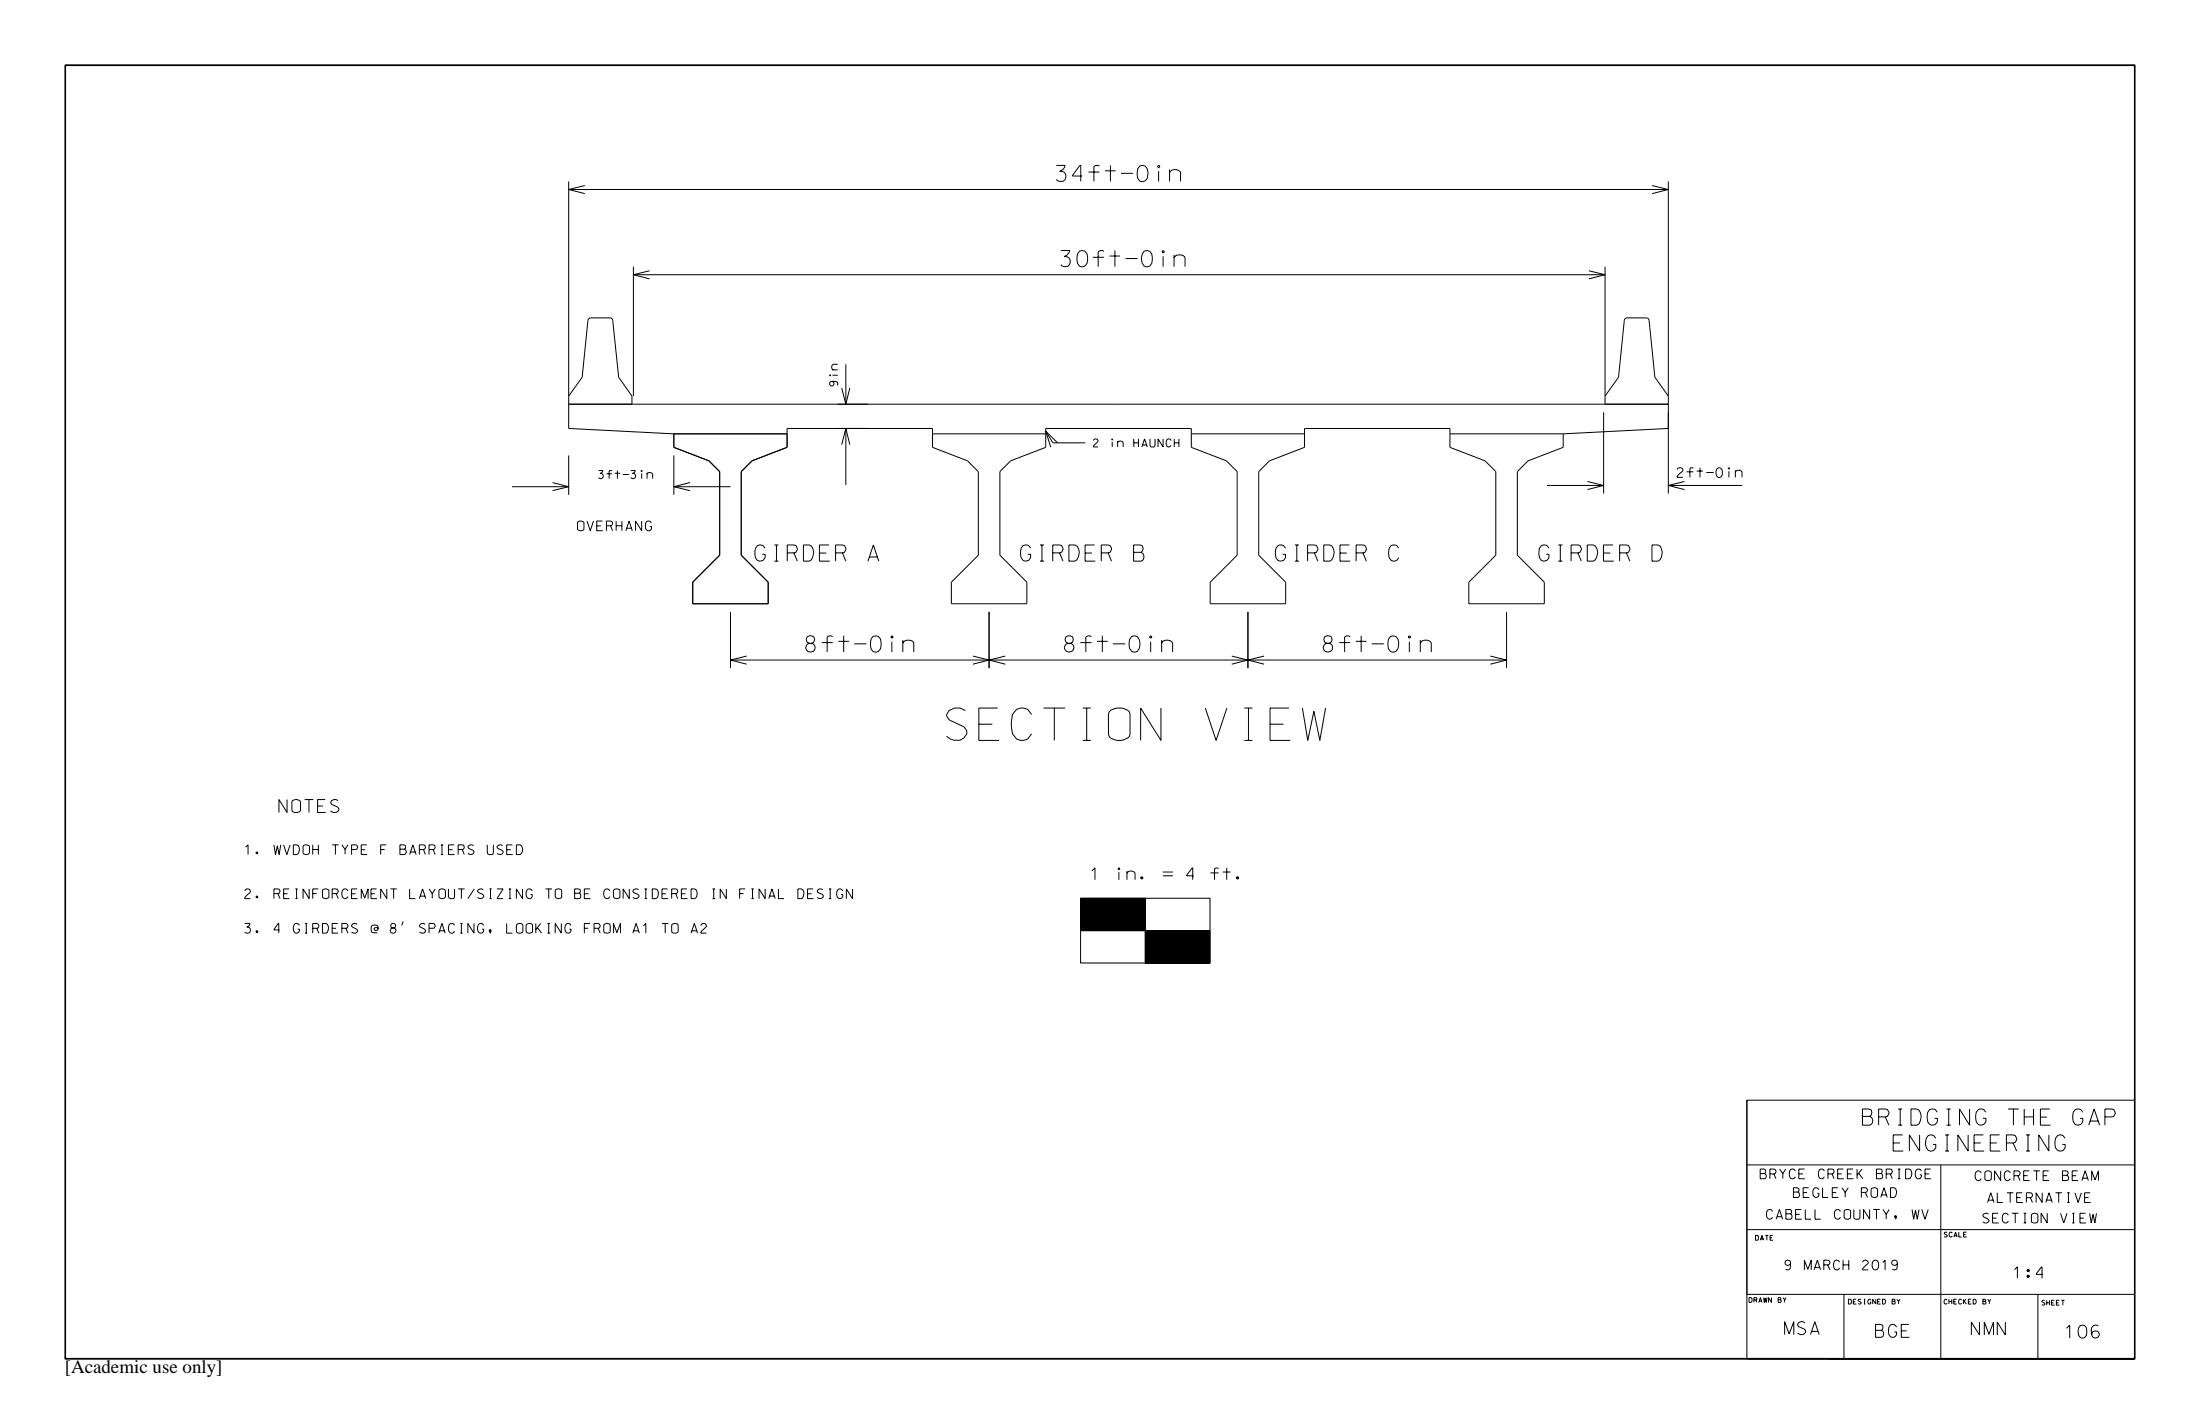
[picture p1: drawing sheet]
<svg xmlns="http://www.w3.org/2000/svg" width="432mm" height="279mm" viewBox="0 0 432 279" stroke-linecap="round" stroke-linejoin="round" font-family="sans-serif">
<path d="M12.8 266.3v.3h406.2v-253.8h-406.2v253.8" fill="none" stroke="#000" stroke-width=".25"/>
<g fill="none" stroke="#000" stroke-width=".2">
<path d="M12.8 12.7h406.2v254h-406.2zM111.6 35.6v48.5l20.7 1M111.6 37.2h215.8M114.8 36.4l-3.2 .8 3.2 .8M324.3 36.4l3.1 .8-3.1 .8M327.4 35.6v61.2M124.3 52.3v25.4M124.3 53.9h190.7M127.5 53.1l-3.2 .8 3.2 .8M311.9 53.1l3.1 .8-3.1 .8M315 52.3v27M111.6 79.3h215.8"/>
<path d="M111.6 77.7l2.7-3.7 1.2-11.4 .4-.2h3.8h.3l.3 .5 1.1 11.1 2.6 3.7v1.6M165.2 76.1l.8 3.2 .8-3.2M166 71.5v7.8M315 77.7l2.7-3.7 1.1-11.1 .3-.5h.2h3.8l.5 .2 1.2 11.4 2.6 3.7M100.5 95.5h11.1M108.4 94.7l3.2 .8-3.2 .8M111.6 89.4v7.7M132.3 95.5h11.1M132.3 85.1v2.7l6.8 2.6 2.2 2.1v16.4l-5.3 5.3v4.3h14.8v-4.3l-5.3-5.3v-16.4l2.1-2.1 6.9-2.6v-3.7h28.5v3.7l6.9 2.6 2.1 2.1v16.4l-5.3 5.3v4.3h14.8v-4.3l-5.2-5.3v-16.4l2.1-2.1 6.8-2.6v-3.7h28.6v3.7l6.9 2.6 2.1 2.1v16.4l-5.3 5.3v4.3h14.8v-4.3l-5.2-5.3v-16.4l2.1-2.1 6.8-2.6v-3.7h28.6v3.7l6.9 2.6 2.1 2.1v16.4l-5.3 5.3v4.3h14.8v-4.3l-5.3-5.3v-16.4l2.1-2.1 6.9-2.6v-2.7M132.3 85.1h22.2M132.3 89.4v7.7M135.4 94.7l-3.1 .8 3.1 .8"/>
<path d="M165.2 87.2l.8-3.1 .8 3.1M166 84.1v11.1M183 85.1h22.2M205.2 84.6l1.5 2.3h6.3M207.6 86.9l-2.4-2.3 1 3.1M233.8 85.1h22.2M284.6 85.1h22.2M303.6 95.2h11.1M311.6 94.5l3.1 .7-3.1 .9M314.7 80.9v15.9M327.4 95.2h14.5M327.4 84.1l-20.6 1"/>
<path d="M330.6 94.5l-3.2 .7 3.2 .9M143.4 120.1v11M143.4 129.5h152.3M146.5 128.7l-3.1 .8 3.1 .8M191 128.7l3.1 .8-3.1 .8M194.1 120.1v11M197.3 128.7l-3.2 .8 3.2 .8M241.8 128.7l3.1 .8-3.1 .8M244.9 120.1v11M248.1 128.7l-3.2 .8 3.2 .8M292.5 128.7l3.2 .8-3.2 .8M295.7 120.1v11"/>
<path d="M212.1 176.2h25.4v12.7h-25.4zM212.1 177.1l.8-.9 6.4 6.4 5.5-5.4M212.1 176.5l6.1 6.1 6.4-6.4 .2 .3M212.1 177.4l5.2 5.2 6.5-6.4 1 1.1-5.3 5.3-6.4-6.4-1 1 5.4 5.4M212.1 178.9l3.7 3.7-3.7-3.7 2.6-2.7 6.4 6.4 3.7-3.7-2.7-2.7-6.3 6.4M212.1 179.2l3-3 6.4 6.4 3.3-3.3-3-3.1-6.5 6.4M212.1 179.6l3.3-3.4 6.4 6.4M212.1 179.3l3.3 3.3-3.3-3.2 3.1-3.2 6.4 6.4M212.1 179.2l2.9-3 6.4 6.4 3.4-3.4M212.1 179l2.7-2.8 6.4 6.4M212.1 178.5l2.3-2.3 6.4 6.4M212.1 178.5l2.2-2.3 6.4 6.4"/>
<path d="M212.1 178.4l2.1-2.2 6.4 6.4M212.1 177.1l.8-.9 6.4 6.4M212.1 176.7l.4-.5 6.4 6.4M212.1 176.5l.2-.3 6.4 6.4M212.1 176.2l6.4 6.4M212.1 176.3l6.3 6.3M212.1 176.7l5.9 5.9M212.1 177l5.6 5.6M212.1 177.4l5.1 5.2M212.1 177.6l5 5M212.1 177.9l4.7 4.7M212.1 177.9l4.6 4.7"/>
<path d="M212.1 178l4.6 4.6M212.1 178.1l4.5 4.5M212.1 178.2l4.4 4.4M212.1 178.4l4.2 4.2M212.1 178.5l4.2 4.1M212.1 178.5l4.1 4.1M212.1 178.6l4 4M212.1 178.8l3.8 3.8M212.1 179l3.6 3.6M212.1 179.1l3.5 3.5M212.1 179.2l3.4 3.4M212.1 179.2l3.3 3.4"/>
<path d="M212.1 179.3l3.3 3.3M212.1 179.4l3.2 3.2M212.1 179.5l3.1 3.1M212.1 179.6l3 3M212.1 179.7l2.8 2.9M212.1 179.9l2.7 2.7M212.1 180l2.6 2.6M212.1 176.2v.1M212.2 176.2l-.1 .2 6.3 6.2 6.3-6.4M212.2 176.2l-.1 .1M212.2 176.2l6.3 6.4M212.4 176.2l-.3 .4"/>
<path d="M212.4 176.2l6.4 6.4M212.5 176.2l-.4 .5M212.8 176.2l-.7 .8 5.6 5.6 6.4-6.4 .7 .8-.8-.8M212.8 176.2l6.4 6.4 5.6-5.6M212.8 176.2l-.7 .8M212.9 176.2l-.8 .9M213 176.2l6.4 6.4 5.4-5.4M213.1 176.2l-1 1.1 5.3 5.3M213.2 176.2l-1.1 1.1 1-1.1 6.4 6.4 5.3-5.2M213.2 176.2l-1.1 1.2M213.2 176.2l6.4 6.4M213.3 176.2l-1.2 1.2"/>
<path d="M213.3 176.2l6.4 6.4 5.1-5.1M213.4 176.2l-1.3 1.3 5.1 5.1M213.5 176.2l6.4 6.4M213.6 176.2l6.4 6.4M213.7 176.2l-1.6 1.7M213.8 176.2l6.4 6.4M213.9 176.2l-1.8 1.8M214 176.2l6.4 6.4 4.4-4.4M214 176.2l-1.9 2 4.4 4.4 6.4-6.4M214.1 176.2l6.4 6.4M214.1 176.2l-2 2.1 4.4 4.3M214.1 176.2l6.3 6.4"/>
<path d="M214.2 176.2l6.4 6.4M214.2 176.2l-2.1 2.1 4.3 4.3 6.4-6.4 2 2.1M214.2 176.2l-2.1 2.2M214.3 176.2l-2.2 2.3M214.5 176.2l-2.4 2.4 4 4M214.5 176.2l6.3 6.4M214.6 176.2l-2.5 2.6M214.7 176.2l6.4 6.4M214.7 176.2l-2.6 2.7 3.8 3.7M214.7 176.2l-2.6 2.6M214.9 176.2l-2.8 2.9M214.9 176.2l6.4 6.4 3.5-3.4"/>
<path d="M215 176.2l-2.9 2.9 3.5 3.5M215 176.2l-2.9 3M215.1 176.2l-3 3.1M215.2 176.2l6.3 6.4 3.3-3.2M215.3 176.2l-3.2 3.2M215.3 176.2l6.4 6.4 3.1-3.1M215.3 176.2l-3.2 3.3 3.1 3.1M215.3 176.2l-3.2 3.3M215.4 176.2l-3.3 3.4M215.5 176.2l6.4 6.4 2.9-2.9M215.5 176.2l-3.4 3.5 2.9 2.9M215.6 176.2l6.4 6.4 2.8-2.8"/>
<path d="M215.6 176.2l-3.5 3.6 2.8 2.8M215.6 176.2l-3.5 3.6M215.7 176.2l6.3 6.4M215.7 176.2l-3.6 3.7 2.7 2.7M215.7 176.2l-3.6 3.6M215.7 176.2l6.4 6.4M215.7 176.2l-3.6 3.7M215.8 176.2l-3.7 3.7M215.8 176.2l6.4 6.4M215.9 176.2l-3.8 3.9M216 176.2l-3.9 4M216.1 176.2l6.4 6.4 2.3-2.2"/>
<path d="M216.3 176.2l-4.2 4.2M216.3 176.2l6.4 6.4 2.1-2.1M216.3 176.2l-4.2 4.3 2.1 2.1M216.4 176.2l6.3 6.4M216.4 176.2l-4.3 4.4M216.8 176.2l-4.7 4.8M217.1 176.2l-5 5.1 1.4 1.3 6.4-6.4M217.1 176.2l-5 5M217.1 176.2l6.4 6.4M217.1 176.2l-5 5.1M217.2 176.2l6.4 6.4 1.2-1.2M217.3 176.2l-5.2 5.2"/>
<path d="M217.4 176.2l6.4 6.4M217.5 176.2l6.3 6.4 1-.9M217.5 176.2l-5.4 5.4M217.5 176.2l-5.4 5.5M217.5 176.2l6.4 6.4M217.6 176.2l-5.5 5.5M217.7 176.2l6.3 6.4M217.8 176.2l-5.7 5.7M217.8 176.2l6.4 6.4 .6-.6-.6 .6M217.8 176.2l-5.7 5.8 .6 .6M217.8 176.2l-5.7 5.8M217.9 176.2l6.4 6.4"/>
<path d="M217.9 176.2l-5.8 5.9M218 176.2l6.4 6.4M218.1 176.2l-6 6M218.2 176.2l-6.1 6.2M218.2 176.2l6.4 6.4M218.3 176.2l-6.2 6.2M218.3 176.2l6.4 6.4 .1-.1M218.4 176.2l-6.3 6.4M218.4 176.2l12.8 12.7M218.5 176.2l6.3 6.4M218.5 176.2l-6.4 6.4M218.5 176.2l-6.3 6.4"/>
<path d="M218.6 176.2l6.2 6.3M218.6 176.2l6.2 6.3-.2 .1M218.6 176.2l-6.4 6.4M218.7 176.2l-6.4 6.4M218.7 176.2l6.1 6.2-.3 .2-6.4-6.4-6 6.1 .3 .3M218.8 176.2l6 6.1M218.8 176.2l-6.4 6.4-.3-.3M218.9 176.2l5.9 5.9-5.9-5.9-6.4 6.4-.4-.4M219.1 176.2l5.7 5.8M219.1 176.2l5.7 5.7M219.1 176.2l-6.4 6.4M219.2 176.2l5.6 5.7"/>
<path d="M219.2 176.2l-6.4 6.4M219.3 176.2l5.5 5.6M219.3 176.2l5.5 5.5M219.3 176.2l5.5 5.6-.9 .8 .9-.8M219.4 176.2l-6.4 6.4M219.5 176.2l5.3 5.4M219.5 176.2l-6.4 6.4-1-1M219.6 176.2l-6.3 6.4-1.2-1.1M219.8 176.2l-6.4 6.4-1.3-1.3M219.9 176.2l4.9 5M219.9 176.2l-6.4 6.4-1.4-1.4M220 176.2l4.8 4.9"/>
<path d="M220 176.2l-6.4 6.4-1.5-1.5 4.9-4.9 6.3 6.4 1.5-1.4M220.1 176.2l-6.4 6.4M220.3 176.2l-6.4 6.4-1.8-1.8M220.4 176.2l-6.4 6.4-1.9-1.9 4.4-4.5 6.4 6.4 1.9-1.9M220.5 176.2l4.3 4.4M220.5 176.2l-6.4 6.4M220.6 176.2l-6.4 6.4M220.6 176.2l4.2 4.2M220.6 176.2l4.2 4.3M220.8 176.2l-6.4 6.4-2.3-2.3 4.1-4.1 6.4 6.4 2.2-2.2M220.9 176.2l3.9 3.9M221.1 176.2l3.7 3.8-2.7 2.6"/>
<path d="M221.1 176.2l3.7 3.8-2.6 2.6M221.1 176.2l-6.4 6.4M221.2 176.2l3.6 3.6M221.2 176.2l3.6 3.7-2.7 2.7 2.7-2.7M221.2 176.2l-6.4 6.4M221.2 176.2l-6.3 6.4-2.8-2.8M221.3 176.2l3.5 3.6-2.9 2.8 2.9-2.9-3.5-3.5M221.3 176.2l3.5 3.6M221.3 176.2l-6.4 6.4M221.3 176.2l3.5 3.5M221.4 176.2l-6.4 6.4M221.4 176.2l-6.3 6.4"/>
<path d="M221.5 176.2l3.3 3.4M221.5 176.2l-6.4 6.4M221.7 176.2l-6.4 6.4M221.8 176.2l-6.4 6.4M221.9 176.2l-6.4 6.4M221.9 176.2l2.9 2.9M221.9 176.2l2.9 3M222 176.2l2.8 2.9M222 176.2l-6.4 6.4M222.1 176.2l-6.4 6.4M222.2 176.2l2.6 2.7-3.7 3.7 3.7-3.7zM222.3 176.2l-6.4 6.4"/>
<path d="M222.4 176.2l-6.4 6.4M222.4 176.2l2.4 2.4-4 4M222.4 176.2l2.4 2.5M222.5 176.2l2.3 2.4M222.5 176.2l2.3 2.4-4 4M222.5 176.2l-6.4 6.4M222.6 176.2l-6.4 6.4M222.6 176.2l2.2 2.2M222.6 176.2l2.2 2.3-4.2 4.1M222.6 176.2l-6.3 6.4M222.7 176.2l-6.4 6.4M222.7 176.2l-6.3 6.4"/>
<path d="M222.7 176.2l2.1 2.1M222.8 176.2l2 2M222.8 176.2l-6.3 6.4M222.9 176.2l1.9 2M222.9 176.2l1.9 1.9-4.5 4.5 4.5-4.5M223.1 176.2l1.7 1.8-4.7 4.6M223.1 176.2l1.7 1.8-4.6 4.6M223.1 176.2l-6.4 6.4M223.2 176.2l-6.4 6.4M223.2 176.2l1.6 1.6M223.2 176.2l1.6 1.7-4.7 4.7 4.7-4.7M223.3 176.2l1.5 1.6"/>
<path d="M223.3 176.2l-6.4 6.4-4.8-4.8 1.6-1.6 6.4 6.4M223.3 176.2l-6.3 6.4M223.3 176.2l1.5 1.5M223.4 176.2l-6.4 6.4M223.4 176.2l-6.3 6.4M223.5 176.2l1.3 1.4M223.5 176.2l-6.4 6.4M223.7 176.2l-6.4 6.4-5.2-5.2M223.8 176.2l-6.4 6.4M223.8 176.2l1 1M223.9 176.2l-6.4 6.4-5.4-5.4M223.9 176.2l-6.3 6.4"/>
<path d="M224 176.2l.8 .9M224 176.2l-6.4 6.4-5.5-5.5M224.2 176.2l.6 .6M224.2 176.2l-6.3 6.4-5.8-5.8 .6-.6 6.3 6.4M224.3 176.2l.5 .6M224.4 176.2l-6.5 6.4-5.8-5.9 .5-.5 6.4 6.4 5.8-5.8M224.4 176.2l.4 .4M224.4 176.2l.4 .5M224.5 176.2l.3 .4M224.5 176.2l.3 .4-6 6M224.5 176.2l-6.4 6.4-6-6M224.6 176.2l.2 .2"/>
<path d="M224.6 176.2l.2 .3-6.2 6.1M224.6 176.2l-6.3 6.4M224.7 176.2l.1 .2M224.8 176.2l-6.4 6.4M224.8 178l-1.8-1.8-6.4 6.4M224.8 177.3l-1.1-1.1 1.1 1.2M224.8 177.7l-5 4.9-6.4-6.4-1.3 1.4 5 5M224.8 176.6l-6 6M224.8 177l-5.7 5.6M224.8 177.1l-5.5 5.5M224.8 177.4l-5.2 5.2M224.8 178.5l-4.1 4.1"/>
<path d="M224.8 179l-3.6 3.6M224.8 179.4l-3.2 3.2M224.8 179.6l-3 3M224.8 177.5l-5.1 5.1M224.8 177.7l-4.9 4.9M224.8 178.2l-4.4 4.4M224.8 178.3l-4.4 4.3M224.8 179.2l-3-3 3 3M224.8 179.9l-3.7-3.7-6.4 6.4M224.8 176.7l-6 5.9M224.8 178.6l-4 4M224.8 179.1l-3.5 3.5"/>
<path d="M224.8 179.5l-3.1 3.1M224.8 176.8l-.5-.6-6.4 6.4M224.8 178.5l-2.3-2.3 2.3 2.3-4.1 4.1M224.8 177.6l-1.4-1.4 1.4 1.5M224.8 177.9l-1.7-1.7-6.4 6.4M224.8 179.5l-3.3-3.3 3.3 3.3M224.8 177.8l-4.8 4.8-6.4-6.4-1.5 1.6 4.9 4.8M224.8 177.2l-5.4 5.4M224.8 177.6l-5 5M224.8 177.9l-4.7 4.7M224.8 178.3l-4.3 4.3M224.8 178.7l-4 3.9"/>
<path d="M224.8 176.5l-.3-.3 .3 .3M224.8 176.4l-6.3 6.2M224.8 176.7l-5.9 5.9M224.8 176.2h-12.7v6.4M224.8 176.2v12.7M224.8 177.5l-1.2-1.3 1.2 1.3M224.8 178.7l-2.5-2.5 2.5 2.6-3.9 3.8M224.8 179.6l-3 3 3-3-3.4-3.4 3.4 3.5M224.8 178l-4.6 4.6M224.8 178.4l-4.2 4.2M224.8 179.2l-3.4 3.4M224.8 176.6l-.4-.4-6.3 6.4"/>
<path d="M224.8 177.1l-.9-.9 .9 1M224.8 178.4l-2.1-2.2 2.1 2.2-4.2 4.2M224.8 179.4l-3.2-3.2-6.4 6.4M224.8 176.4l-6.2 6.2M224.8 178.7l-3.9 3.9M224.8 179.5l-3.2 3.1M224.8 180l-2.7 2.6M224.8 176.5l-6.1 6.1M224.8 176.8l-5.8 5.8M224.8 176.7l-.5-.5 .5 .5-5.9 5.9M224.8 176.9l-.6-.7-6.4 6.4M224.8 177.4l-1.2-1.2-6.4 6.4"/>
<path d="M224.8 176.4l-.1-.2 .1 .2M224.8 179l-2.8-2.8 2.8 2.8-3.6 3.6M224.8 179.4l-3.1-3.2 3.1 3.2M224.8 177l-5.6 5.6M224.8 177.6l-5.1 5M237.6 171.3h1.6M239.2 170.4l-.4-.1-.4 .2v2.1M79.1 180.8l-.3 .8M212.1 182.6h25.4M212.1 180.9l4.6-4.7 6.4 6.4 1.7-1.7-4.7-4.7-6.4 6.4-1.6-1.6M212.1 182.4l6.1-6.2 6.3 6.4 .3-.2M212.1 181.8l.8 .8-.8-.7 5.6-5.7 6.4 6.4"/>
<path d="M212.1 181.8l5.5-5.6 6.4 6.4M212.1 181.4l5.1-5.2 6.4 6.4M212.1 181.2l4.9-5 6.4 6.4 1.4-1.3M212.1 181l4.8-4.8 6.4 6.4M212.1 181l4.7-4.8 6.4 6.4M212.1 180.8l4.6-4.6 6.4 6.4M212.1 180.6l4.4-4.4 6.3 6.4M212.1 180.2l3.9-4 6.4 6.4M212.1 180.1l2.6 2.5M212.1 180.1l2.5 2.5M212.1 180.2l2.4 2.4M212.1 180.4l2.2 2.2"/>
<path d="M212.1 180.4l2.1 2.2M212.1 180.5l2.1 2.1M212.1 180.6l2.1 2M212.1 180.6l2 2M212.1 180.7l1.9 1.9M212.1 180.8l1.8 1.8M212.1 180.9l1.7 1.7M212.1 181l1.6 1.6M212.1 181l1.5 1.6M212.1 181.2l1.4 1.4M212.1 181.3l1.3 1.3M212.1 181.5l1.1 1.1"/>
<path d="M212.1 181.5l1 1.1M212.1 181.6l1 1M212.1 181.7l.9 .9M212.1 181.8l.8 .8M212.1 181.9l.7 .7M212.1 182l.6 .6M212.1 182.1l.6 .5M212.1 182.1l.5 .5M212.1 182.2l.4 .4M212.1 182.3l.3 .3M212.1 182.4l.2 .2M212.1 182.5l.2 .1"/>
<path d="M212.1 182.5l.1 .1M212.1 182.6h.1M212.1 181.6l5.3-5.4-5.3 5.4M212.2 182.6l-.1-.1 .1 .1M212.2 182.6l-.1-.1 6.3-6.3 6.4 6.4M213.3 182.6l-1.2-1.2 1.2 1.2M213.3 182.6l6.4-6.4 5.1 5.1-1.3 1.3M214 182.6l-1.9-1.8 4.5-4.6 6.4 6.4M214.5 182.6l-2.4-2.3 4-4.1 6.4 6.4 2.3-2.3-4.1-4.1-6.4 6.4M214.5 182.6l6.4-6.4 3.9 4-2.4 2.4M214.6 182.6l-2.5-2.5 3.8-3.9 6.4 6.4M215.7 182.6l-3.6-3.6 2.8-2.8 6.4 6.4"/>
<path d="M215.8 182.6l6.4-6.4 2.6 2.6-3.8 3.8-6.4-6.4-2.5 2.6 3.8 3.8M216 182.6l-3.9-3.9 2.4-2.5 6.4 6.4M216.6 182.6l-4.5-4.5 1.8-1.9 6.4 6.4M216.7 182.6l-4.6-4.6 1.8-1.8 6.3 6.4M217 182.6l-4.9-4.9 1.4-1.5-1.4 1.5 4.9 4.9M217.2 182.6l-5.1-5.1 1.3-1.3 6.3 6.4M217.8 182.6l-5.7-5.7 .6-.7 6.4 6.4M218.2 182.6l-6.1-6.1 .3-.3 6.4 6.4M218.3 182.6l-6.2-6.2 .1-.2 6.4 6.4M219 182.6l5.8-5.7-5.7 5.7M221.8 182.6l-6.4-6.4-3.3 3.4 3 3M222.2 182.6l-6.3-6.4-3.8 3.8 2.6 2.6"/>
<path d="M224.8 180.1l-2.5 2.5 2.5-2.5M224.8 180.7l-2 1.9M224.8 180.8l-1.8 1.8M224.8 181.5l-1.1 1.1-6.4-6.4-5.2 5.3 1.1 1.1M224.8 182.4l-.2 .2 .2-.2M224.8 182.1l-.6 .5M224.8 180.5l-4.3-4.3 4.3 4.4M224.8 180.9l-4.6-4.7 4.6 4.7-1.7 1.7M224.8 181.2l-5-5 5 5.1M224.8 181.8l-5.5-5.6-6.4 6.4M224.8 180.8l-4.6-4.6-6.4 6.4M224.8 182.4l-6.1-6.2 6.1 6.2"/>
<path d="M224.8 181.5l-5.3-5.3 5.3 5.3M224.8 182.1l-5.8-5.9-6.4 6.4M224.8 182l-.7 .6M224.8 182.1l-.5 .5M224.8 180.5l-2.1 2.1M224.8 180.9l-1.7 1.7M224.8 181.6l-1 1M224.8 180.7l-1.9 1.9M224.8 181.4l-1.2 1.2M224.8 180.4l-4.1-4.2 4.1 4.2M224.8 180.7l-4.5-4.5 4.5 4.6M224.8 181.4l-5.2-5.2-6.4 6.4"/>
<path d="M224.8 180.6l-2 2-6.4-6.4-4.3 4.4M224.8 180.2l-2.4 2.4M224.8 181.1l-1.5 1.5M224.8 182.5l-.1 .1M224.8 182.6h-.1M224.8 181.9l-.8 .7M224.8 182.2l-.4 .4M224.8 181.5l-1.1 1.1M224.8 188l.9 .9M224.8 188.9l6.3-6.3 6.4 6.3M224.8 188.8l6.2-6.2 6.3 6.3 .2-.1M224.8 188.7l6.1-6.1 6.4 6.3"/>
<path d="M224.8 188.7l6.1-6.1 6.3 6.3M224.8 188.6l6-6 6.4 6.3M224.8 188.5l5.9-5.9 6.4 6.3M224.8 188.4l5.8-5.8 6.4 6.3M224.8 188.2l5.6-5.6 6.4 6.3M224.8 188.1l5.5-5.5 6.4 6.3M224.8 188l5.4-5.4 6.4 6.3 .9-.8-5.5-5.5-6.4 6.3M224.8 188l5.4-5.4 6.3 6.3M224.8 187.9l5.3-5.3 6.4 6.3M224.8 187.7l5.1-5.1 6.4 6.3M224.8 187.5l4.9-4.9 6.4 6.3 1.4-1.3M224.8 187.5l4.9-4.9 6.3 6.3"/>
<path d="M224.8 187.4l4.8-4.8 6.4 6.3M224.8 186.8l4.2-4.2 6.3 6.3 2.2-2.1M224.8 186.7l4.1-4.1 6.4 6.3 2.2-2.1-4.2-4.2 4.2 4.2M224.8 186.7l4-4.1 6.4 6.3M224.8 186.6l3.9-4 6.4 6.3 2.4-2.3M224.8 186.4l3.8-3.8 6.4 6.3 2.5-2.4M224.8 186.2l3.6-3.6 6.3 6.3 2.8-2.7M224.8 186l3.4-3.4 6.4 6.3 2.9-2.8M224.8 185.9l3.3-3.3 6.4 6.3M224.8 185.6l3-3 6.4 6.3 3.3-3.3M224.8 185.5l2.9-2.9 6.4 6.3 3.4-3.3M224.8 185.2l2.6-2.6 6.4 6.3 3.7-3.7"/>
<path d="M224.8 185.1l2.5-2.5 6.4 6.3M224.8 181l-4.8-4.8 4.8 4.8-1.6 1.6M224.8 181.4l-5.1-5.2 5.1 5.2-1.3 1.2M224.8 183.8l1.2-1.2 6.4 6.3M224.8 181.9l-5.7-5.7-6.3 6.4M224.8 183.1l.4-.5 6.4 6.3 5.9-5.8-.5-.5-6.4 6.3-5.8-5.8M224.8 182.9l.3-.3 6.4 6.3 6-5.9M224.8 182.8l.1-.2 6.4 6.3 6.2-6.1M224.8 182.6l6.3 6.3M224.8 184.2l1.5-1.6-1.5 1.5 4.8 4.8M224.8 184.2l4.7 4.7M224.8 184.4l4.6 4.5"/>
<path d="M224.8 184.7l4.2 4.2M224.8 184.9l4.1 4M224.8 185.1l3.9 3.8M224.8 185.1l3.8 3.8M224.8 185.2l3.7 3.7M224.8 185.3l3.7 3.6M224.8 185.5l3.4 3.4M224.8 185.6l3.3 3.3M224.8 185.7l3.3 3.2M224.8 185.7l3.2 3.2M224.8 185.9l3.1 3M224.8 186l2.9 2.9"/>
<path d="M224.8 186.1l2.8 2.8M224.8 186.2l2.8 2.7M224.8 186.2l2.7 2.7M224.8 186.3l2.6 2.6M224.8 186.4l2.6 2.5M224.8 186.5l2.4 2.4-2.4-2.4M224.8 186.7l2.3 2.2-2.3-2.2M224.8 186.7l2.2 2.2M224.8 186.8l2.1 2.1-2.1-2.1M224.8 186.9l2.1 2M224.8 187l4.4-4.4-4.4 4.4 1.9 1.9zM224.8 187.1l4.5-4.5-4.5 4.6 1.8 1.7z"/>
<path d="M224.8 187.2l1.7 1.7M224.8 187.3l4.7-4.7-4.7 4.7 1.6 1.6zM224.8 187.4l1.6 1.5M224.8 187.5l1.4 1.4M224.8 187.6l1.4 1.3M224.8 187.6l1.3 1.3M224.8 188l1 .9M224.8 188.1l.8 .8M224.8 188.4l.6 .5M224.8 188.5l.5 .4M224.8 188.5l.4 .4-.4-.3M224.8 188.6l.3 .3"/>
<path d="M224.8 188.7l.3 .2-.3-.2M224.8 188.7l.2 .2M224.8 188.8l.1 .1-.1-.1M224.8 188.9h.1M224.8 180.9l-1.8 1.7M224.8 181.9l-.7 .7 .7-.7M224.8 182.5l-.2 .1M224.8 182.6v.1M224.8 183.8l5.2 5.1M224.8 184.2l4.8 4.7M224.8 184.4l1.8-1.8-1.8 1.8 4.6 4.5M224.8 184.9l2.2-2.3-2.2 2.3 4.1 4"/>
<path d="M224.8 185.6l3.4 3.3M224.8 185.8l3.2 3.1M224.8 186.1l2.9 2.8M224.8 186.3l2.7 2.6M224.8 186.8l2.2 2.1M224.8 186.9l4.3-4.3-4.3 4.3 2.1 2M224.8 187.7l1.3 1.2M224.8 187.8l1.2 1.1M224.8 188.1l.9 .8M224.8 188.2l.8 .7M224.8 188.5l.4 .4M224.8 188.7l.3 .2"/>
<path d="M224.8 188.8l.2 .1M224.8 182.8l.2-.2-.2 .3M224.8 183l.4-.4-.4 .4M224.8 185.1l2.5-2.5-2.5 2.6M224.8 185.3l2.7-2.7-2.7 2.7M224.8 180.1l-3.9-3.9-6.4 6.4-2.4-2.4M224.8 180.7l-4.4-4.5-6.4 6.4M224.8 181l-1.6 1.6M224.8 182.3l-.4 .3M224.8 182l-5.8-5.8-6.3 6.4M224.8 182.2l-5.9-6-6.5 6.4M224.8 182.5l-6.3-6.3 6.3 6.4"/>
<path d="M224.8 181.6l-1 1 1-1-5.4-5.4 5.4 5.5M224.8 182.2l-.5 .4-6.4-6.4-5.8 5.9 .5 .5M224.8 181.5l-1.2 1.1M224.8 182l-.6 .6M224.8 181.3l-1.4 1.3M224.8 181.8l-.8 .8M224.8 180.1l-2.6 2.5M224.8 180.6l-2.1 2M224.8 180.1l-3.8-3.9-6.4 6.4M224.8 180.2l-4-4 4 4.1M224.8 180.4l-2.2 2.2M224.8 182.6h.1"/>
<path d="M224.9 182.6l6.3 6.3 6.3-6.2M224.9 182.6l-.1 .1M225 182.6l-.2 .2M225 182.6l6.4 6.3 6.1-6M225.1 182.6l-.3 .3M225.1 182.6l6.4 6.3M225.1 182.6l-.3 .4M225.2 182.6l-.4 .5M225.3 182.6l6.4 6.3M225.3 182.6l-.5 .5M225.4 182.6l-.6 .5M225.4 182.6l-.6 .6"/>
<path d="M225.4 182.6l6.4 6.3M225.4 182.6l-.6 .7 5.7 5.6 6.4-6.3 .6 .6-5.8 5.7-6.3-6.3M225.6 182.6l-.8 .8 5.6 5.5 6.3-6.3M225.6 182.6l-.8 .8M225.6 182.6l6.4 6.3M225.7 182.6l6.4 6.3 5.4-5.3M225.7 182.6l-.9 1M225.8 182.6l6.4 6.3 5.3-5.3-1-1M225.8 182.6l-1 1M225.8 182.6l6.4 6.3 5.3-5.2M225.8 182.6l-1 1.1 5.3 5.2 6.4-6.3M225.8 182.6l-1 1.1"/>
<path d="M225.9 182.6l-1.1 1.1M225.9 182.6l-1.1 1.2M225.9 182.6l6.4 6.3 5.2-5.1M226.1 182.6l6.3 6.3 5.1-5M226.1 182.6l-1.3 1.3 5.1 5M226.2 182.6l-1.4 1.4 4.9 4.9M226.2 182.6l6.4 6.3 4.9-4.9M226.3 182.6l6.4 6.3M226.4 182.6l6.4 6.3 4.7-4.6M226.4 182.6l-1.6 1.7 4.7 4.6M226.4 182.6l-1.6 1.6M226.5 182.6l-1.7 1.7 4.6 4.6-4.6-4.6"/>
<path d="M226.5 182.6l-1.7 1.7M226.5 182.6l6.4 6.3M226.6 182.6l6.4 6.3 4.5-4.4M226.6 182.6l-1.8 1.8 4.5 4.5M226.6 182.6l6.3 6.3M226.7 182.6l6.3 6.3M226.7 182.6l-1.9 1.9 4.4 4.4-4.4-4.4zM226.8 188.9l-2-2 4.4-4.3 6.3 6.3M226.8 182.6l6.4 6.3M226.8 182.6l-2 2 4.3 4.3-4.3-4.2zM226.9 182.6l6.4 6.3 4.2-4.2-2.2-2.1 2.2 2.2M226.9 182.6l-2.1 2.1 4.2 4.2"/>
<path d="M226.9 182.6l-2.1 2.1M226.9 182.6l6.4 6.3 4.2-4.1M227 182.6l-2.2 2.2 4.2 4.1-4.2-4.1M227 182.6l-2.2 2.2M227 182.6l6.4 6.3 4.1-4-2.3-2.3M227.1 182.6l6.4 6.3 4-3.9M227.2 182.6l-2.4 2.4 3.9 3.9-3.9-3.9zM227.2 182.6l6.4 6.3 3.9-3.8M227.4 182.6l6.4 6.3M227.5 182.6l-2.7 2.7M227.5 182.6l6.4 6.3M227.5 182.6l-2.7 2.8 2.8-2.8 6.4 6.3"/>
<path d="M227.7 182.6l-2.9 2.9M227.8 182.6l-3 3.1M227.9 182.6l-3.1 3.1M227.9 182.6l6.3 6.3 3.3-3.2M228 182.6l-3.2 3.2M228 182.6l6.4 6.3M228 182.6l-3.2 3.3M228.2 182.6l-3.4 3.4M228.3 182.6l-3.5 3.6M228.5 182.6l-3.7 3.7M228.5 182.6l6.4 6.3 2.6-2.6M228.5 182.6l-3.7 3.8"/>
<path d="M228.6 182.6l-3.8 3.8M228.7 182.6l6.4 6.3M228.7 182.6l-3.9 3.9M228.8 182.6l-4 4.1M229 182.6l-4.2 4.2M229 182.6l-4.2 4.3M229 182.6l6.4 6.3 2.1-2-4.3-4.3M229.1 182.6l6.4 6.3 2-1.9M229.3 182.6l6.4 6.3M229.4 182.6l6.4 6.3 1.7-1.6-4.6-4.7M229.4 182.6l-4.6 4.7 1.7 1.6M229.4 182.6l-4.6 4.6"/>
<path d="M229.4 182.6l6.4 6.3M229.5 182.6l6.4 6.3M229.6 182.6l-4.8 4.8M229.7 182.6l-4.9 4.9M229.8 182.6l-5 5.1M229.9 182.6l6.4 6.3 1.2-1.2M229.9 182.6l-5.1 5.1M230 182.6l-5.2 5.2M230 182.6l6.4 6.3M230 182.6l-5.2 5.3M230.2 182.6l-5.4 5.4M230.3 182.6l-5.5 5.6"/>
<path d="M230.4 182.6l6.3 6.3 .8-.7M230.4 182.6l-5.6 5.6M230.5 182.6l-5.7 5.7M230.5 182.6l6.4 6.3M230.5 182.6l-5.7 5.8M230.6 182.6l-5.8 5.9M230.6 182.6l6.4 6.3M230.7 182.6l-5.9 5.9M230.8 182.6l-6 6.1M231 182.6l-6.2 6.2M231 182.6l-6.2 6.3M231 182.6l6.4 6.3"/>
<path d="M231.1 182.6l-6.3 6.3M231.2 182.6l6.2 6.3M231.2 182.6l6.3 6.3M231.2 182.6l-6.4 6.3M231.3 182.6l6.2 6.2-.2 .1 .2-.1zM231.4 182.6l-6.4 6.3M231.5 182.6l-6.4 6.3M231.5 182.6l6 6M231.6 182.6l-6.4 6.3-.4-.3M231.6 182.6l-6.4 6.3M231.7 182.6l-6.4 6.3-.5-.4M231.7 182.6l5.8 5.8-.5 .5"/>
<path d="M231.7 182.6l5.8 5.9M231.7 182.6l5.8 5.7M231.7 182.6l5.8 5.8-.6 .5M231.7 182.6l-6.3 6.3M231.8 182.6l-6.3 6.3-.7-.6M231.8 182.6l-6.4 6.3-.6-.6M231.8 182.6l5.7 5.7-.7 .6M231.8 182.6l5.7 5.7M232 182.6l-6.4 6.3-.8-.7M232 182.6l5.5 5.5-.8 .8M232 182.6l5.5 5.6-.8 .7M232.1 182.6l5.4 5.4"/>
<path d="M232.1 182.6l5.4 5.4-1 .9M232.1 182.6l-6.4 6.3M232.2 182.6l5.3 5.3-1 1M232.2 182.6l5.3 5.4M232.2 182.6l-6.4 6.3M232.2 182.6l-6.4 6.3-1-1M232.2 182.6l5.3 5.3M232.2 182.6l5.3 5.3-1.1 1M232.3 182.6l-6.4 6.3-1.1-1.1M232.3 182.6l5.2 5.2-1.2 1.1M232.3 182.6l5.2 5.2M232.4 182.6l-6.3 6.3-1.3-1.2"/>
<path d="M232.4 182.6l5.1 5-1.3 1.3-6.4-6.3-5 5M232.4 182.6l5.1 5.1M232.6 182.6l4.9 4.9M232.6 182.6l4.9 4.9-1.5 1.4M232.6 182.6l-6.4 6.3M232.7 182.6l-6.4 6.3M232.7 182.6l4.8 4.8-1.5 1.5M232.7 182.6l4.8 4.9M232.7 182.6l-6.4 6.3-1.5-1.4M232.7 182.6l4.8 4.8M232.7 182.6l4.8 4.8-1.6 1.5M232.8 182.6l4.7 4.7-1.7 1.6"/>
<path d="M232.8 182.6l4.7 4.7M232.8 182.6l-6.4 6.3M232.9 182.6l4.6 4.6M232.9 182.6l-6.4 6.3M232.9 182.6l4.6 4.5M232.9 182.6l-6.3 6.3M233 182.6l-6.3 6.3-1.9-1.8 4.4-4.5 6.4 6.3 1.9-1.8M233 182.6l4.5 4.5M233 182.6l4.5 4.4M233.1 182.6l4.4 4.4M233.2 182.6l-6.4 6.3M233.2 182.6l4.3 4.3"/>
<path d="M233.4 182.6l-6.4 6.3M233.5 182.6l-6.3 6.3-2.4-2.3M233.5 188.9l-6.3-6.3-2.4 2.3 4 4M233.5 182.6l4 3.9M233.5 182.6l4 4M233.5 188.9l4-3.9-3.9 3.9M233.6 182.6l-6.4 6.3-2.4-2.3M233.6 182.6l-6.3 6.3-2.5-2.5M233.7 182.6l3.8 3.8-2.6 2.5-6.3-6.3-3.8 3.8M233.7 182.6l3.8 3.8M233.7 188.9l3.8-3.7-3.8 3.7M233.7 182.6l-6.4 6.3"/>
<path d="M233.8 182.6l3.7 3.7-2.7 2.6-6.4-6.3-3.6 3.6M233.8 182.6l3.7 3.7M233.8 182.6l-6.4 6.3M234 182.6l-6.4 6.3M234 182.6l3.5 3.5-2.8 2.8-6.4-6.3-3.5 3.5M234 182.6l3.5 3.6M234.1 182.6l3.4 3.4M234.1 182.6l-6.4 6.3M234.2 182.6l-6.4 6.3-3-3 3.3-3.3 6.4 6.3M234.2 182.6l3.3 3.3M234.2 182.6l3.3 3.2M234.2 182.6l-6.3 6.3"/>
<path d="M234.3 182.6l3.2 3.2-3.2 3.1-6.4-6.3-3.1 3.1M234.3 182.6l-6.4 6.3-3.1-3.1M234.3 182.6l3.2 3.2M234.5 182.6l3 3M234.6 182.6l2.9 2.9M234.7 182.6l-6.5 6.3-3.4-3.4 2.8-2.9 6.4 6.3M234.7 182.6l2.8 2.8M234.8 182.6l2.7 2.7M234.8 182.6l-6.4 6.3-3.6-3.6M234.9 182.6l2.6 2.6M234.9 182.6l-6.3 6.3-3.8-3.7M234.9 182.6l2.6 2.5-2.5-2.5-6.3 6.3"/>
<path d="M235.2 182.6l-6.4 6.3M235.2 182.6l2.3 2.3M235.4 182.6l-6.4 6.3M235.5 182.6l-6.3 6.3-4.4-4.3 1.9-2 6.4 6.3 4.4-4.3M235.5 182.6l2 1.9M235.5 182.6l2 2M235.6 182.6l-6.4 6.3M235.7 182.6l-6.4 6.3M235.7 182.6l1.8 1.8M235.9 182.6l1.6 1.7M236 182.6l1.5 1.5M236.1 182.6l1.4 1.4"/>
<path d="M236.1 182.6l-6.4 6.3M236.2 182.6l-6.4 6.3-5-5 1.3-1.3 6.4 6.3M236.2 182.6l1.3 1.3M236.3 182.6l1.2 1.2M236.3 182.6l-6.4 6.3-5.1-5.1M236.4 182.6l1.1 1.2M236.5 182.6l1 1.1M236.6 182.6l-6.4 6.3-5.4-5.4 .9-.9M236.6 182.6l.9 .9M236.7 182.6l-6.4 6.3-5.5-5.5 .8-.8 6.4 6.3M236.7 182.6l.8 .8-5.5 5.5M236.7 182.6l.8 .8"/>
<path d="M236.7 182.6l.8 .7M236.7 182.6l.8 .8-5.6 5.5M236.8 182.6l-6.4 6.3-5.6-5.6 .7-.7 6.4 6.3M236.8 182.6l.7 .7-5.7 5.6M236.8 182.6l.7 .7M237 182.6l.5 .5M237.1 182.6l-6.4 6.3-5.9-5.8M237.1 182.6l.4 .4-.4-.4M237.1 182.6l.4 .4M237.2 182.6l-6.4 6.3-6-5.9M237.2 182.6l.3 .3M237.5 188.9h.1"/>
<path d="M237.5 184l-1.5-1.4-6.3 6.3-4.9-4.8 1.5-1.5 6.3 6.3 4.9-4.8M237.5 187l-2 1.9M237.5 187.5l-1.5 1.4M237.5 183.7l-1.1-1.1-6.4 6.3-5.2-5.2M237.5 186.6l-2.3 2.3M237.5 187.2l-1.8 1.7M237.5 187.7l-1.3 1.2M237.5 187.9l-1.1 1M237.5 182.8l-.2-.2-6.4 6.3-6.1-6.1M237.5 188.6l-.4 .3M237.5 186.3l-3.7-3.7-6.4 6.3M237.5 187.6l-5-5-6.4 6.3"/>
<path d="M237.5 188.6l-6-6 6 6.1-.3 .2M237.5 183.5l-5.5 5.4M237.5 184l-5 4.9M237.5 184.2l-4.8 4.7M237.5 184.5l-4.5 4.4M237.5 184.7l-4.3 4.2M237.5 185.6l-3-3-6.4 6.3M237.5 186.7l-4.1-4.1-6.4 6.3M237.5 183.3l-5.7 5.6M237.5 183.8l-5.2 5.1M237.5 184.3l-4.6 4.6M237.5 185.9l-3 3"/>
<path d="M237.5 188.2l-5.6-5.6-6.4 6.3-.7-.7M237.5 186.6l-4-4 4 4.1M237.5 182.7l-6.3 6.2M237.5 182.8l-6.1 6.1M237.5 183l-6 5.9M237.5 183.3l-5.6 5.6M237.5 183.6l-5.4 5.3M237.5 183.9l-5.1 5M237.5 185.1l-3.9 3.8M237.5 185.3l-3.7 3.6M237.5 185.8l-3.1 3.1M237.5 186l-3 2.9"/>
<path d="M237.5 188.3l-.7 .6M237.5 188.6l-.3 .3M237.5 182.7l-.2-.1 .2 .2M237.5 184.2l-1.6-1.6-6.4 6.3M237.5 184.7l-2.1-2.1-6.3 6.3M237.5 185.1l-2.4-2.5-6.5 6.3M237.5 185.2l-2.6-2.6-6.4 6.3M237.5 186.2l-2.8 2.7M237.5 186.5l-2.4 2.4M237.5 186.7l-2.3 2.2M237.5 187l-1.9 1.9M237.5 188l-1 .9"/>
<path d="M237.5 184.3l-1.7-1.7-6.3 6.3M237.5 185l-2.4-2.4-6.4 6.3-3.9-3.8M237.5 185.5l-2.9-2.9-6.4 6.3M237.5 183.4l-5.5 5.5M237.5 184.8l-4.1 4.1M237.5 185.6l-3.4 3.3M237.5 187.1l-1.8 1.8M237.5 187.3l-1.7 1.6M237.5 184.6l-2-2 2 2M237.5 185.7l-3.1-3.1-6.4 6.3M237.5 186.2l-3.6-3.6-6.4 6.3M237.5 184.1l-4.8 4.8"/>
<path d="M237.5 185.3l-3.6 3.6M237.5 185.4l-3.6 3.5M237.5 185.9l-3.1 3M237.5 182.9l-.3-.3-6.3 6.3-6.1-6M237.5 188.7l-.3 .2M237.5 182.7l-6.4 6.2-6.3-6.2M237.5 183.6l-1-1-6.3 6.3-5.4-5.3M237.5 188.2l-.8 .7M237.5 188.3l-.6 .6M237.5 188.8l-6.3-6.2-6.3 6.3M237.5 188.5l-5.9-5.9 5.9 5.9-.5 .4M237.5 182.6v6.3h-12.7"/>
<path d="M237.5 186.8l-4.2-4.2-6.4 6.3M237.5 183.7l-5.3 5.2M237.5 186.5l-2.5 2.4M237.5 187.6l-1.4 1.3M237.5 183.1l-.5-.5-6.4 6.3-5.8-5.7M237.5 187.7l-5.1-5.1-6.4 6.3-1.2-1.2M237.5 182.6l-6.4 6.3M237.5 183.8l-1.2-1.2-6.4 6.3M237.5 184.4l-1.8-1.8-6.4 6.3M237.5 186.5l-3.9-3.9 3.9 3.9M237.5 187l-4.4-4.4-6.4 6.3M237.5 183.1l-5.8 5.8"/>
<path d="M237.5 183.2l-5.8 5.7M237.5 183.8l-5.1 5.1M237.5 184l-4.9 4.9M237.5 184.4l-4.6 4.5M237.5 184.5l-4.4 4.4M237.5 185.4l-3.5 3.5M237.5 185.5l-3.5 3.4M237.5 186.3l-2.7 2.6M237.5 186.8l-2.1 2.1M237.5 187.4l-1.6 1.5M237.5 188.5l-.5 .4M237.5 183l-5.9 5.9"/>
<path d="M237.5 188.7l-6.1-6.1-6.4 6.3-.2-.2M237.5 187.8l-1.2 1.1M237.5 182.7l-.1-.1-6.4 6.3-6.2-6.1M237.5 188.8l-.1 .1M237.5 184.1l-1.5-1.5-6.4 6.3M237.5 184.3l-1.7-1.7-6.4 6.3M237.5 184.5l-1.9-1.9 1.9 1.9M237.5 184.8l-2.2-2.2-6.4 6.3M237.5 185.6l-2.9-3-6.5 6.3M237.5 186.1l-3.5-3.5-6.4 6.3M237.5 184.6l-4.3 4.3M237.5 185l-4 3.9"/>
<path d="M237.5 186.1l-2.9 2.8M237.5 185.3l-2.8-2.7-6.3 6.3-3.6-3.5 3.5 3.5M237.5 185.7l-3.3 3.2M342.9 215.9v38.1h76.1M419 215.9h-76.1v50.8h76.1h-23.8M342.9 228.6h76.1M380.9 228.6v38.1M342.9 241.3h76.1M361.9 254v12.7h19M400 254v12.7h-19.1M358.7 266.7h22.2"/>
</g>
<text font-size="6.3" x="185.8" y="145.3">SECTION VIEW</text>
<text font-size="3.7" x="12.7" y="269.5">[Academic use only]</text>
<g font-size="3.2">
<text x="207.3" y="35.6">34ft-0in</text>
<text x="208.2" y="52.3">30ft-0in</text>
<text x="148.2" y="110.1">GIRDER A</text>
<text x="200.3" y="110.1">GIRDER B</text>
<text x="250.3" y="110.1">GIRDER C</text>
<text x="302" y="110.1">GIRDER D</text>
<text x="158.1" y="127.9">8ft-0in</text>
<text x="208.9" y="127.9">8ft-0in</text>
<text x="259.7" y="127.9">8ft-0in</text>
<text x="365.5" y="220.8">BRIDGING THE GAP</text>
<text x="371.6" y="225.9">ENGINEERING</text>
</g>
<g font-size="2.5">
<text x="54.7" y="159.4">NOTES</text>
<text x="350.3" y="261.9">MSA</text>
<text x="368.1" y="262.4">BGE</text>
<text x="386.9" y="262">NMN</text>
<text x="405.4" y="262.5">106</text>
</g>
<g font-size="2.3">
<text x="214.1" y="172.6">1</text>
<text x="219.3" y="172.6">in.</text>
<text x="228" y="172.6">=</text>
<text x="233.6" y="172.6">4</text>
<text x="238.8" y="172.6">ft.</text>
</g>
<text font-size="2.2" x="395.2" y="250.8">1:4</text>
<g font-size="1.9">
<text x="329.2" y="93.7">2ft-0in</text>
<text x="113.3" y="104.1">OVERHANG</text>
<text x="48" y="167.7">1. WVDOH TYPE F BARRIERS USED</text>
<text x="48" y="176.3">2. REINFORCEMENT LAYOUT/SIZING TO BE CONSIDERED IN FINAL DESIGN</text>
<text x="48" y="183.1">3. 4 GIRDERS @ 8' SPACING, LOOKING FROM A1 TO A2</text>
<text x="345.5" y="231.3">BRYCE CREEK BRIDGE</text>
<text x="387.7" y="231.6">CONCRETE BEAM</text>
<text x="346.7" y="239.2">CABELL COUNTY, WV</text>
<text x="352" y="234.9">BEGLEY ROAD</text>
<text x="389.2" y="240">SECTION VIEW</text>
<text x="390.1" y="235.9">ALTERNATIVE</text>
<text x="350.3" y="249.2">9 MARCH 2019</text>
</g>
<g font-size="1.6">
<text x="164.4" y="75.7" transform="rotate(-90 164.4 75.7)">9in</text>
<text x="214.6" y="87.7">2 in HAUNCH</text>
<text x="117.5" y="93.9">3ft-3in</text>
</g>
<g font-size="1">
<text x="344.6" y="243.3">DATE</text>
<text x="381.6" y="242.7">SCALE</text>
<text x="343.3" y="255.5">DRAWN BY</text>
<text x="362.8" y="255.9">DESIGNED BY</text>
<text x="381.6" y="255.9">CHECKED BY</text>
<text x="400.8" y="256.1">SHEET</text>
</g>
</svg>
